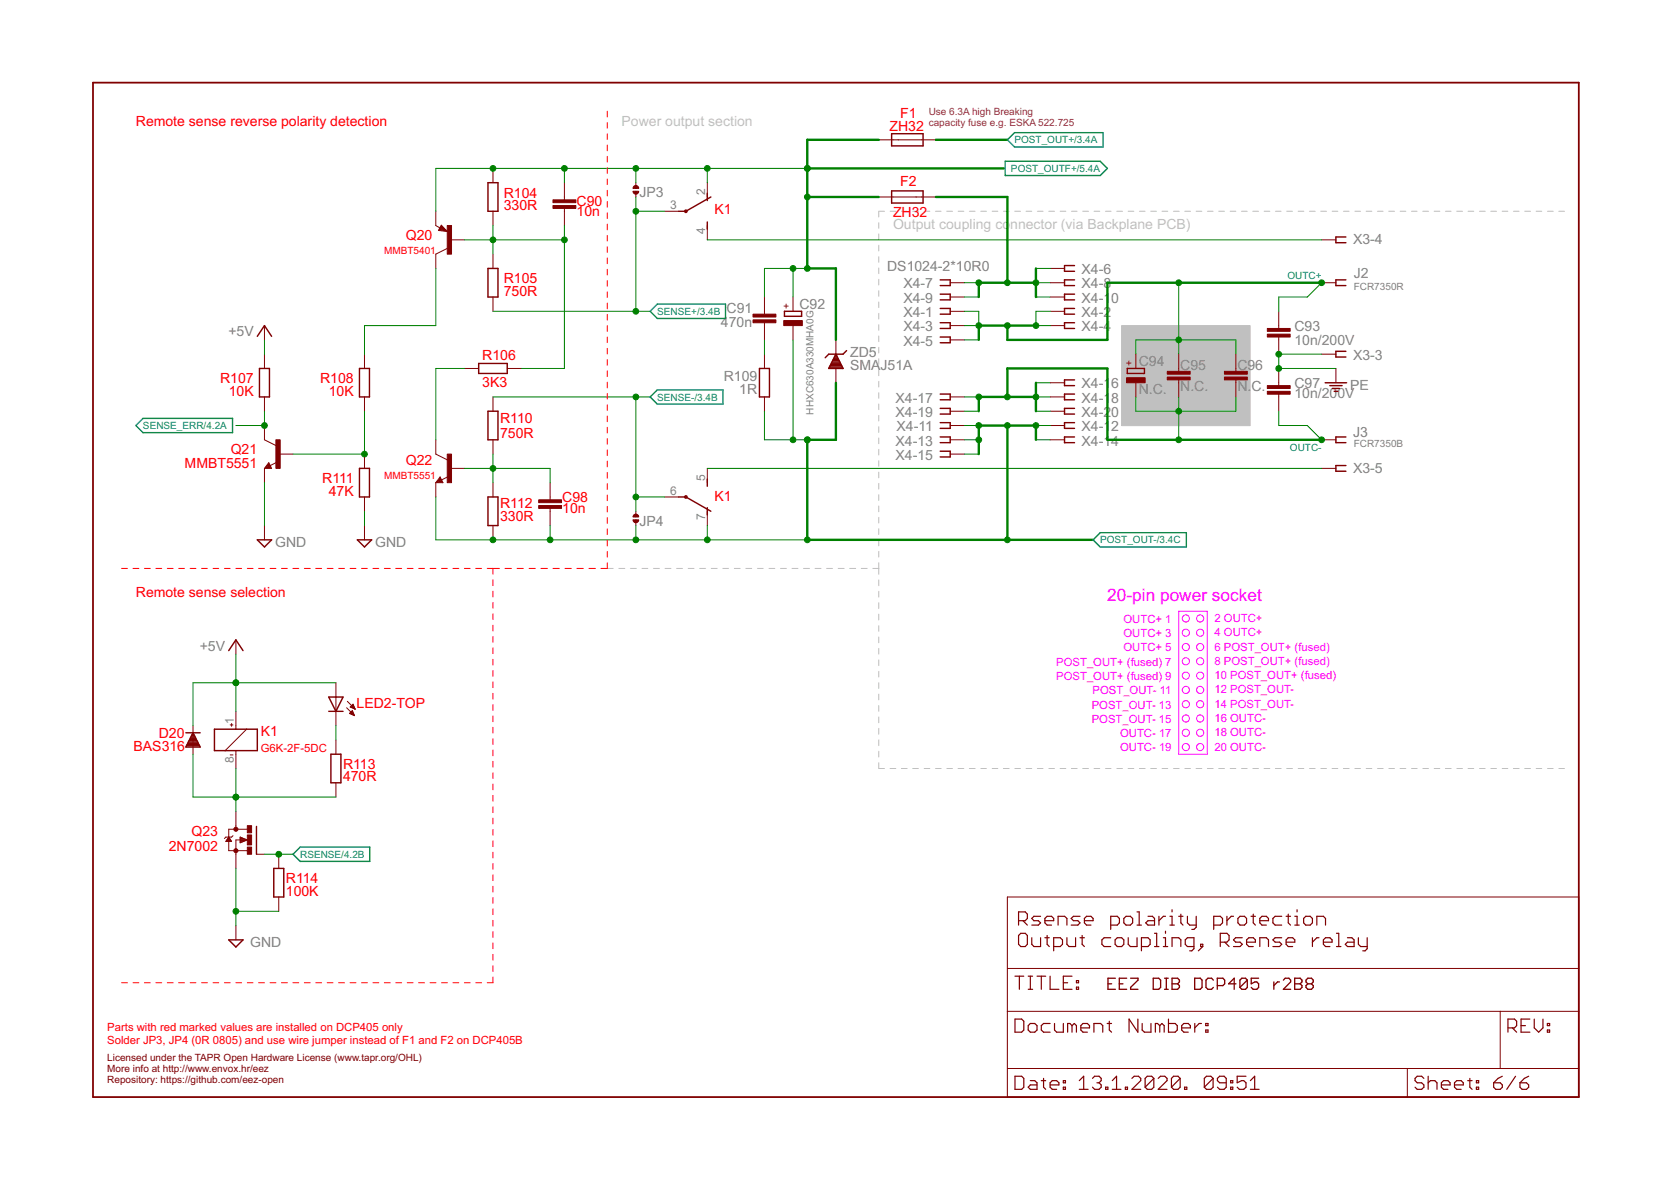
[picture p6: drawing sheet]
<svg xmlns="http://www.w3.org/2000/svg" width="297mm" height="210mm" viewBox="0 0 297 210" stroke-linecap="round" stroke-linejoin="round" font-family="sans-serif">
<g fill="none" stroke="#c0c0c0" stroke-width=".18">
<path d="M156.2 39.6v1M157.2 37.5h-1v1.1M158.2 37.5h1M160.2 37.5h1M162.2 37.5h1.1M164.3 37.5h1M166.3 37.5h1M168.3 37.5h1M170.3 37.5h1M172.3 37.5h1M174.3 37.5h1M176.4 37.5h1"/>
<path d="M178.4 37.5h1M180.4 37.5h1M182.4 37.5h1M184.4 37.5h1M186.4 37.5h1.1M188.4 37.5h1.1M190.5 37.5h1M192.5 37.5h1M194.5 37.5h1M196.5 37.5h1M198.5 37.5h1M200.5 37.5h1"/>
<path d="M202.5 37.5h1.1M204.6 37.5h1M206.6 37.5h1M208.6 37.5h1M210.6 37.5h1M212.6 37.5h1M214.6 37.5h1M216.6 37.5h1.1M218.7 37.5h1M220.7 37.5h1M222.7 37.5h1M224.7 37.5h1"/>
<path d="M226.7 37.5h1M228.7 37.5h1M230.8 37.5h1M232.8 37.5h1M234.8 37.5h1M236.8 37.5h1M238.8 37.5h1M240.8 37.5h1.1M242.8 37.5h1.1M244.9 37.5h1M246.9 37.5h1M248.9 37.5h1"/>
<path d="M250.9 37.5h1M252.9 37.5h1M254.9 37.5h1M256.9 37.5h1.1M259 37.5h1M261 37.5h1M263 37.5h1M265 37.5h1M267 37.5h1M269 37.5h1M271 37.5h1.1M273.1 37.5h1"/>
<path d="M275.1 37.5h1M277.1 37.5h1M156.2 41.6v1M156.2 43.6v1M156.2 45.6v1M156.2 47.6v1M156.2 49.6v1.1M156.2 51.6v1.1M156.2 53.7v1M156.2 55.7v1M156.2 57.7v1M156.2 59.7v1"/>
<path d="M156.2 61.7v1M156.2 63.8v.9M156.2 65.8v1M156.2 67.8v1M156.2 69.8v1M156.2 71.8v1M156.2 73.8v1M156.2 75.8v1.1M156.2 77.9v1M156.2 79.9v1M156.2 81.9v1M156.2 83.9v1"/>
<path d="M156.2 85.9v1M156.2 87.9v1M156.2 89.9v1.1M156.2 91.9v1.1M156.2 94v1M156.2 96v1M156.2 98v1M107.9 101h1.1M110 101h1.1M112.1 101h1M114.1 101h1.1M116.2 101h1"/>
<path d="M118.2 101h1.1M120.3 101h1M122.3 101h1.1M124.4 101h1M126.4 101h1.1M128.5 101h1M130.5 101h1.1M132.6 101h1M134.6 101h1.1M136.7 101h1M138.7 101h1.1M140.8 101h1"/>
<path d="M142.8 101h1.1M144.9 101h1M146.9 101h1.1M149 101h1.1M151 101h1.1M153.1 101h1.1M155.2 101h1M156.2 100v2.1M156.2 103.1v1M156.2 105.1v1M156.2 107.1v1.1M156.2 109.2v1"/>
<path d="M156.2 111.2v1M156.2 113.2v1M156.2 115.3v1M156.2 117.3v1M156.2 119.3v1M156.2 121.3v1.1M156.2 123.4v1M156.2 125.4v1M156.2 127.4v1.1M156.2 129.5v1M156.2 131.5v1M156.2 133.5v1.1"/>
<path d="M156.2 135.6v1h1M158.2 136.6h1M160.2 136.6h1M162.2 136.6h1.1M164.3 136.6h1M166.3 136.6h1M168.3 136.6h1M170.3 136.6h1M172.3 136.6h1M174.3 136.6h1M176.4 136.6h1M178.4 136.6h1"/>
<path d="M180.4 136.6h1M182.4 136.6h1M184.4 136.6h1M186.4 136.6h1.1M188.4 136.6h1.1M190.5 136.6h1M192.5 136.6h1M194.5 136.6h1M196.5 136.6h1M198.5 136.6h1M200.5 136.6h1M202.5 136.6h1.1"/>
<path d="M204.6 136.6h1M206.6 136.6h1M208.6 136.6h1M210.6 136.6h1M212.6 136.6h1M214.6 136.6h1M216.6 136.6h1.1M218.7 136.6h1M220.7 136.6h1M222.7 136.6h1M224.7 136.6h1M226.7 136.6h1"/>
<path d="M228.7 136.6h1M230.8 136.6h1M232.8 136.6h1M234.8 136.6h1M236.8 136.6h1M238.8 136.6h1M240.8 136.6h1.1M242.8 136.6h1.1M244.9 136.6h1M246.9 136.6h1M248.9 136.6h1M250.9 136.6h1"/>
<path d="M252.9 136.6h1M254.9 136.6h1M256.9 136.6h1.1M259 136.6h1M261 136.6h1M263 136.6h1M265 136.6h1M267 136.6h1M269 136.6h1M271 136.6h1.1M273.1 136.6h1M275.1 136.6h1"/>
<path d="M277.1 136.6h1"/>
</g>
<path d="M199.4 57.9h22.8v17.7h-22.8z" fill="#c0c0c0" stroke="#c0c0c0" stroke-width=".18"/>
<g fill="none" stroke="#800000" stroke-width=".21">
<path d="M180.4 173.5h1.6M181.1 163.6h1.1l.4-.4v-.7l-.4-.4h-1.1v2.3M181.1 166.3l.4-.4h.7l.4 .4v1.5l-.4 .4h-.7l-.4-.4zM181.2 173.5v2.3M181.8 163.6l.8 .8M182.8 173.5h.8M182.8 175.8h.8M183.2 173.5v2.3M183.4 166.7v1.1l.4 .4h1.2v-1.5M184.3 173.5h1.6M185 162.9h-1.2l-.4 .3 .4 .4h.8l.4 .4-.4 .4h-1.2M185.1 173.5v2.3"/>
<path d="M185.7 163.6h1.6v-.4l-.4-.3h-.8l-.4 .3v.8l.4 .4h.8M185.7 166.7h.8M186.1 166.3v1.5l.4 .4M186.7 173.5v2.3h1.5M187.3 168.2h1.2l.4-.4v-.8l-.4-.3h-1.2v2.3M188.1 164.4v-1.5h1.2l.4 .3v1.2M189 174.7h.8M189.7 166.7v1.1l.3 .4h1.2v-1.5M190.6 173.5h-1.6v2.3h1.6M191.3 175.5h.4v.3h-.4zM191.3 174.3h.4v.4h-.4zM192 162.9h-1.2l-.4 .3 .4 .4h.8l.4 .4-.4 .4h-1.2"/>
<path d="M192 166.7h.8M192.4 166.3v1.5l.4 .4M192.8 163.6h1.5v-.4l-.4-.3h-.8l-.3 .3v.8l.3 .4h.8M197.4 164.4h1.2l.4-.4v-.8l-.4-.3h-1.2v2.3M197.4 166.7h-1.1l-.4 .3v.8l.4 .4h1.1M198.2 167l.4-.3h.8l.4 .3v.8l-.4 .4h-.8l-.4-.4zM199.8 163.2l.4-.3h.7l.4 .3v.8l-.4 .4h-.7l-.4-.4zM200.6 166.7v1.1l.3 .4h1.2v-1.5M202.1 162.1h.4v2.3M202.1 164.4h.8M202.9 168.2h1.2l.3-.4v-.8l-.3-.3h-1.2v2.3M204.1 162.9h.8l.3 .3v1.2h-1.1l-.4-.4 .4-.4h1.1"/>
<path d="M205.2 165.9h.4v2.3M205.2 168.2h.8M206 162.9v1.5M206.8 168.2h.8M206.8 166.7h.4v1.5M207.2 162.9h-.4l-.8 .7M207.2 165.5v.4M208 164.4h.7M208 162.9h.3v1.5M208.3 161.7v.4M208.3 168.2v-1.5h1.2l.4 .3v1.2M209.5 162.9h.8"/>
<path d="M209.9 162.5v1.5l.4 .4M211.1 162.9v1.1l.4 .4h1.1M212.2 168.2h-1.1l-.4-.4v-.8l.4-.3h1.1v1.9l-.3 .4h-.4M212.6 162.9v1.9l-.4 .4h-.3M213.4 167.8h.4v.4h-.4zM213.8 168.2l-.8 .8M215.8 164.4h1.1l.4-.4v-.8l-.4-.3h-1.1v2.3M216.9 167.4h1.2l.4-.4v-.7l-.4-.4h-1.2v2.3M217.7 167.4l.8 .8M218.1 162.9v1.5M219.3 162.9h-.4l-.8 .7M220 163.2l.4-.3h.8l.4 .3v.8l-.4 .4h-.8l-.4-.4z"/>
<path d="M220.8 166.7h-1.2l-.3 .3 .3 .4h.8l.4 .4-.4 .4h-1.1M221.6 167.4h1.6v-.4l-.4-.3h-.8l-.4 .3v.8l.4 .4h.8M222.4 162.9h.8M222.8 162.5v1.5l.4 .4M223.9 163.6h1.6v-.4l-.4-.3h-.8l-.4 .3v.8l.4 .4h.8M223.9 168.2v-1.5h1.2l.4 .3v1.2M227.8 162.9h-1.1l-.4 .3v.8l.4 .4h1.1M227.8 166.7h-1.1l-.4 .3 .4 .4h.8l.3 .4-.3 .4h-1.2M228.6 162.9h.8M228.6 167.4h1.6v-.4l-.4-.3h-.8l-.4 .3v.8l.4 .4h.8M229 162.5v1.5l.4 .4M230.2 164.4h.7"/>
<path d="M230.2 162.9h.4v1.5M230.6 161.7v.4M231.7 163.2l.4-.3h.8l.4 .3v.8l-.4 .4h-.8l-.4-.4zM233.3 166.7v1.5M234.1 164.4v-1.5h1.1l.4 .3v1.2M234.5 166.7h-.4l-.8 .7M235.2 167.4h1.6v-.4l-.4-.3h-.8l-.4 .3v.8l.4 .4h.8M237.6 165.9h.4v2.3M237.6 168.2h.8M239.5 166.7h.8l.4 .3v1.2h-1.2l-.4-.4 .4-.4h1.2M241.5 166.7v1.1l.4 .4h1.1M243 166.7v1.9l-.3 .4h-.4"/>
<path d="M180.4 181.1h1.2l.4 .4v1.6l-.4 .4h-1.2zM180.4 191.3h1.2l.4 .4v1.5l-.4 .4h-1.2zM182.8 182.3l.4-.4h.7l.4 .4v.8l-.4 .4h-.7l-.4-.4zM183.2 192.1h.7l.4 .3v1.2h-1.1l-.4-.4 .4-.4h1.1M185.1 192.1h.8M185.5 191.7v1.5l.4 .4M186.7 192.8h1.5v-.4l-.4-.3h-.8l-.3 .3v.8l.3 .4h.8M186.7 181.9h-1.2l-.4 .4v.8l.4 .4h1.2M187.5 181.9v1.2l.3 .4h1.2v-1.6M189 193.2h.4v.4h-.4zM189 192.1h.4v.3h-.4zM190.6 182.3l-.4-.4h-.4v1.6"/>
<path d="M190.6 182.3l.4-.4 .3 .4v1.2M190.6 182.3v1.2M191.9 193.6h1.5M191.9 192.1l.7-.8v2.3M192.1 182.7h1.6v-.4l-.4-.4h-.8l-.4 .4v.8l.4 .4h.8M194.2 191.7l.4-.4h.8l.3 .4v.4l-.3 .3M194.5 183.5v-1.6h1.1l.4 .4v1.2M195 192.4h.4M195.4 192.4l.3 .4v.4l-.3 .4h-.8l-.4-.4M196.5 193.2h.4v.4h-.4zM196.8 181.9h.8M197.2 181.5v1.6l.4 .4"/>
<path d="M197.7 193.6h1.6M197.7 192.1l.8-.8v2.3M200 193.2h.4v.4h-.4zM201.2 191.7l.4-.4h.8l.4 .4v.4l-1.6 1.5h1.6M202.3 181.1v2.4l-1.6-2.4v2.4M203 181.9v1.2l.4 .4h1.2v-1.6M205.1 191.7v1.5l-.4 .4h-.8l-.3-.4M205.1 191.7l-.4-.4h-.8l-.3 .4v1.5M205.1 191.7l-1.5 1.5M205.9 191.7l.4-.4h.8l.4 .4v.4l-1.6 1.5h1.6M206.2 182.3l-.4-.4h-.4v1.6M206.2 182.3v1.2"/>
<path d="M206.2 182.3l.3-.4 .4 .4v1.2M207.7 181.1v2.4h1.2l.4-.4v-.8l-.4-.4h-1.2M209.8 191.7v1.5l-.4 .4h-.8l-.4-.4M209.8 191.7l-.4-.4h-.8l-.4 .4v1.5M209.8 191.7l-1.6 1.5M210.1 182.7h1.5v-.4l-.4-.4h-.8l-.3 .4v.8l.3 .4h.8M210.6 193.2h.4v.4h-.4zM212.4 181.9v1.6M213.6 181.9h-.4l-.8 .8M214.3 183.1h.4v.4h-.4zM214.3 181.9h.4v.4h-.4zM215.6 191.7v1.5l-.4 .4h-.7l-.4-.4"/>
<path d="M215.6 191.7l-.4-.4h-.7l-.4 .4v1.5M215.6 191.7l-1.5 1.5M218 192.4h-1.2l-.4-.3v-.4l.4-.4h.8l.4 .4v1.5l-.4 .4h-.8l-.4-.4M218.8 193.2h.3v.4h-.3zM218.8 192.1h.3v.3h-.3zM221.5 191.3h-1.6v1.1l.8-.3h.4l.4 .3v.8l-.4 .4h-.8l-.4-.4M222.3 193.6h1.5M222.3 192.1l.7-.8v2.3M253.1 191.7l-.4-.4h-.8l-.4 .4v.4l.4 .3h.8l.4 .4v.4l-.4 .4h-.8l-.4-.4M253.9 192.4l.4-.3h.8l.3 .3v1.2M253.9 191.3v2.3M256.2 192.8h1.6v-.4l-.4-.3h-.8l-.4 .3v.8l.4 .4h.8"/>
<path d="M258.6 192.8h1.5v-.4l-.4-.3h-.7l-.4 .3v.8l.4 .4h.7M260.9 192.1h.8M261.3 191.7v1.5l.4 .4M262.4 193.2h.4v.4h-.4zM262.4 192.1h.4v.3h-.4zM265.5 192.4h1.2l.4 .4v.4l-.4 .4h-.8l-.4-.4zM267.1 191.3l-.8 .4-.8 .7M268.1 182.7h1.1l.4-.4v-.8l-.4-.4h-1.1v2.4M268.8 182.7l.8 .8M269.4 191.3l-1.6 2.3M270.2 192.4h1.2l.3 .4v.4l-.3 .4h-.8l-.4-.4zM270.4 182.3h.8"/>
<path d="M271.7 191.3l-.7 .4-.8 .7M271.9 181.1h-1.5v2.4h1.5M272.7 181.1v1.6l.8 .8 .8-.8v-1.6M275.1 183.1h.4v.4h-.4zM275.1 181.9h.4v.4h-.4z"/>
</g>
<path d="M16.5 14.7h264.1v180.3h-264.1z" fill="none" stroke="#800000" stroke-width=".32"/>
<g fill="none" stroke="#800000" stroke-width=".18">
<path d="M77.5 37.5v2.6l.7 .4M87.6 29.9v2.6M87.6 37.5v2.6M100.3 32.5v3M100.3 37v3.1M113 32.5v.7M113 34.2v.8M118.1 37.5h2.5M125.7 32.5v2.5M156.2 24.8h10.2M156.2 35h10.2M47 57.9v2.5"/>
<path d="M78.4 40l1.1 1.1-1.6-.1zM79.5 44.2l-2 1v2.5M80 42.6h2.5M87.6 45.2v2.5M87.6 52.8v2.5M125.7 40.1v2.5M135.9 52.8v3M135.9 57.4v3M141 52.8v2.5M141 57.9v2.5M168.9 50.2h2.5M168.9 55.3h2.5"/>
<path d="M168.9 57.9h2.5M168.9 52.8h2.5M186.7 50.2h2.5M186.7 55.3h2.5M186.7 57.9h2.5M186.7 47.7h2.5M186.7 52.8h2.5M227.3 55.3v3.1M227.3 59.9v3M234.9 42.6h2.6M234.9 50.2h2.6M47 75.6v2.6l2 1"/>
<path d="M47 62.9v2.6M47 70.5v2.6M64.8 62.9v2.6M64.8 70.5v2.6M77.5 78.2v2.5l2 1M82.5 65.5h2.6M87.6 70.5v2.6M87.6 78.2v2.5M90.2 65.5h2.5M135.9 62.9v2.6M135.9 70.5v2.6M148.6 60.4v2.5"/>
<path d="M148.6 65.5v2.5M168.9 78.2h2.5M168.9 60.4h2.5M168.9 75.6h2.5M168.9 70.5h2.5M168.9 73.1h2.5M186.7 78.2h2.5M186.7 75.6h2.5M186.7 68h2.5M186.7 70.5h2.5M186.7 73.1h2.5M201.9 62.9v2.6"/>
<path d="M201.9 68v2.5M209.5 62.9v3.1M209.5 67.5v3M219.7 62.9v3.1M219.7 67.5v3M227.3 65.5v3M227.3 70v3.1M234.9 78.2h2.6M234.9 62.9h2.6M237.5 65.5v2.5M47 83.2v2.6M47 93.4v2.5"/>
<path d="M47.8 82.2l.5 1h-1.3zM49.2 82.1l-1.2 .7M49.6 80.7h2.5M64.8 80.7v2.5M64.8 88.3v2.6M64.8 93.4v2.5M77.5 85.8v2.5M78.2 84.8l.5 1h-1.2zM79.7 84.7l-1.2 .6M80 83.2h2.5M87.6 85.8v2.5M87.6 93.4v2.5"/>
<path d="M97.8 85.8v3M97.8 90.4v3M113 90.9v.7M113 92.6v.8M118.1 88.3h2.5M125.7 83.2v2.6M125.7 90.9v2.5M168.9 80.7h2.5M234.9 83.2h2.6M41.9 113.7v2.6M34.3 129v5M40.9 128.8h.5"/>
<path d="M40.9 134.2h.5M41.2 128.6v.5M41.9 126.4v3.2M41.9 133.4v3.2M43.8 129.6l-3.8 3.8M59.7 121.3v7.7M59.7 131.5v2.5M59.7 139.1v2.6M61.6 125.8l1.4 1.4M61.7 124.7l1.4 1.3M62.1 126.8l.5-.5 .4 .9zM62.2 126.8h.7"/>
<path d="M62.2 126.7h.6M62.3 125.6h.6M62.3 126.6h.5M62.4 125.5h.5M62.4 126.5h.3M62.5 125.8h.5M62.5 127h.4M62.5 125.4h.3M62.6 126.4h.1M62.6 125.3h.2M62.7 125.9h.4M62.8 125.2l.3 .8-.8-.3z"/>
<path d="M62.8 127.1h.2M63 126h.1M40.2 149.4h.9M40.3 149.3h.7M40.4 149.2h.5M40.5 149h.3M40.6 148.9h.1M40.7 148.8l.5 .7h-1zM41.4 148.5l-.2 .3h-1l-.3 .2M41.9 144.2v3.2M42.7 148.8v1l1.3-.5M42.7 148.8l1.3 .5"/>
<path d="M42.7 149.8h.1M42.7 149.6h.4M42.7 149.5h.7M42.7 149.4h1M42.7 149.2h.9M42.7 149h.6M42.7 148.9h.4M42.7 148.8h.1M43.9 149.3h-2v5M43.9 147.4h-3.2v3.8h3.3M45.6 151.8h1.4M49.6 151.8v2.5"/>
<path d="M49.6 159.4v2.6M179.1 159.4h101.5v35.6h-101.5zM41.9 164.5v2.5M179.1 179.7h101.5M179.1 172.1h101.5M266.7 179.7v10.2M179.1 189.9h101.5M250.2 189.9v5.1"/>
</g>
<g fill="none" stroke="#800000" stroke-width=".23">
<path d="M197 174.9h.6M198.3 173.9h-1.3v1.9h1.3M199 174.9h.6M200.3 173.9h-1.3v1.9h1.3M201 173.9h1.3v.3l-1.3 1.3v.3h1.3M205 173.9h1l.3 .3v1.3l-.3 .3h-1zM207 173.9h.7M207 175.8h.7M207.3 173.9v1.9M208.3 173.9h1l.4 .3v.3l-.4 .4 .4 .3v.3l-.4 .3h-1zM208.3 174.9h1M212.4 173.9h1l.3 .3v1.3l-.3 .3h-1z"/>
<path d="M215.7 174.2l-.3-.3h-.7l-.3 .3v1.3l.3 .3h.7l.3-.3M216.4 175.2h1l.3-.3v-.7l-.3-.3h-1v1.9M219.7 174.9h-1.3l1-1v1.9M221.7 174.2l-.3-.3h-.7l-.3 .3v1.3M221.7 174.2v1.3l-.3 .3h-.7l-.3-.3M221.7 174.2l-1.3 1.3M223.7 173.9h-1.3v1l.7-.4h.3l.3 .4v.6l-.3 .3h-.6l-.4-.3M226.4 174.5v1.3M227.4 174.5h-.3l-.7 .7M228.1 174.2l.4-.3h.6l.3 .3v.3l-1.3 1.3h1.3M230.1 173.9h1l.3 .3v.3l-.3 .4 .3 .3v.3l-.3 .3h-1zM230.1 174.9h1"/>
<path d="M232.5 174.9l-.3-.4v-.3l.3-.3h.6l.3 .3v.3l-.3 .4M232.5 174.9l-.3 .3v.3l.3 .3h.6l.3-.3v-.3l-.3-.3M232.5 174.9h.6"/>
</g>
<g fill="none" stroke="#800000" stroke-width=".25">
<path d="M86.7 32.5h1.8v5h-1.8zM125.7 34.4v1.2M125.7 39.5v1.2M126.4 35l-4.5 2.5h-1.3M158.5 23.8h5.6v2.1h-5.6zM158.5 33.9h5.6v2.2h-5.6zM45.7 59.8l1.3-1.9 1.3 1.9M78.5 40.7h.4l-.4-.2-.3 .4 1 .1-.7-.8-.4 .7M86.7 47.7h1.8v5.1h-1.8zM139.4 55.3h3.1v.9h-3.1zM167.1 49.7h1.8v1.1h-1.8M167.1 54.8h1.8v1h-1.8"/>
<path d="M167.1 52.3h1.8v1h-1.8M167.1 57.4h1.8v1h-1.8M167.1 59.9h1.8v1h-1.8M191 49.7h-1.8v1.1h1.8M191 54.8h-1.8v1h1.8M191 47.2h-1.8v1h1.8M191 52.3h-1.8v1h1.8M191 57.4h-1.8v1h1.8M239.2 42.1h-1.7v1h1.7M239.2 49.7h-1.7v1.1h1.7M46.1 65.5h1.8v5h-1.8zM63.9 65.5h1.8v5h-1.8z"/>
<path d="M85.1 64.6h5.1v1.8h-5.1zM86.7 73.1h1.8v5.1h-1.8zM135 65.5h1.8v5h-1.8zM147.3 65.4h2.5M147.4 65.2h2.3M147.6 65h2M147.7 64.8h1.8M147.8 64.6h1.6M147.9 64.3h1.4M148 64.1h1.2M148.1 63.9h1M148.2 63.7h.7"/>
<path d="M148.3 63.5h.5M148.4 63.2h.3M148.5 63h.1M148.6 62.9l1.3 2.6h-2.6zM150.5 62.3l-.6 .6h-2.6l-.6 .7M167.1 77.7h1.8v1h-1.8M167.1 70h1.8v1.1h-1.8M167.1 72.6h1.8v1h-1.8M167.1 75.1h1.8v1h-1.8M191 77.7h-1.8v1h1.8M191 67.5h-1.8v1h1.8M191 70h-1.8v1.1h1.8"/>
<path d="M191 72.6h-1.8v1h1.8M191 75.1h-1.8v1h1.8M200.4 65.5h3v.9h-3zM235.6 68h3.8M236.4 68.5h2.2M236.9 69h1.2M237.2 69.6h.6M239.2 77.7h-1.7v1h1.7M239.2 62.4h-1.7v1.1h1.7M45.7 95.9h2.6l-1.3 1.3zM47.8 82.7l-.2 .3h.4l-.2-.5-.5 .6h.7M63.5 95.9h2.6l-1.3 1.3z"/>
<path d="M63.9 83.2h1.8v5.1h-1.8zM78.2 85.3l-.1 .2h.4l-.3-.5-.5 .7h.8M86.7 88.3h1.8v5.1h-1.8zM120.6 88.3h1.3l4.5 2.6M125.7 85.2v1.2M125.7 90.2v1.3M167.1 80.2h1.8v1h-1.8M239.2 82.7h-1.7v1.1h1.7M40.7 115.6l1.2-1.9 1.3 1.9M33 130.2h2.6M33.1 132.5h2.4M33.3 132.3h2"/>
<path d="M33.4 132.1h1.8M33.5 131.9h1.6M33.6 131.7h1.4M33.7 131.4h1.2M33.8 131.2h1M33.9 131h.8M34 130.8h.6M34.1 130.6h.4M34.3 130.3h.1M34.3 130.2l1.3 2.6h-2.6zM38.1 129.6h7.6v3.8h-7.6zM58.4 123.9h2.6l-1.3 2.5z"/>
<path d="M58.4 126.4h2.6M58.8 134h1.8v5.1h-1.8zM45.6 146.9v4.9M48.7 154.3h1.7v5.1h-1.7zM40.7 167h2.5l-1.3 1.3z"/>
</g>
<g fill="#800000" stroke="#800000" stroke-width=".18">
<path d="M79.5 80.7h.8v5.1h-.8z"/>
<path d="M79.5 40.1h.8v5.1h-.8z"/>
<path d="M98.3 36.5h4.1v.5h-4.1z"/>
<path d="M98.3 35.5h4.1v.5h-4.1z"/>
<path d="M95.8 89.9h4v.5h-4z"/>
<path d="M95.8 88.8h4v.5h-4z"/>
<path d="M49 78.2h.8v5h-.8z"/>
<path d="M133.9 56.9h4v.5h-4z"/>
<path d="M133.9 55.8h4v.5h-4z"/>
<path d="M225.3 59.4h4v.5h-4z"/>
<path d="M225.3 58.4h4v.5h-4z"/>
<path d="M225.3 69.6h4v.5h-4z"/>
<path d="M225.3 68.5h4v.5h-4z"/>
<path d="M44 150.6h.7v1.2h-.7z"/>
<path d="M44 146.7h.7v1.3h-.7z"/>
<path d="M44 148.4h.7v1.8h-.7z"/>
<path d="M139.3 57h3.3v.9h-3.3z"/>
<path d="M200.3 67.1h3.3v.9h-3.3z"/>
<path d="M207.5 67h4.1v.5h-4.1z"/>
<path d="M207.5 66h4.1v.5h-4.1z"/>
<path d="M217.7 67h4v.5h-4z"/>
<path d="M217.7 66h4v.5h-4z"/>
</g>
<g fill="none" stroke="#800000" stroke-width=".42">
<circle cx="121.9" cy="37.5" r=".13"/>
<circle cx="121.9" cy="88.3" r=".13"/>
</g>
<g fill="#800000" stroke="#800000" stroke-width=".18">
<path d="M112.7 33.1l.3-.1v.5h-.5z" fill-rule="evenodd"/>
<path d="M113 33l.4 .1 .1 .4h-.5z" fill-rule="evenodd"/>
<path d="M113 34h.5v.2l-.5 .3z" fill-rule="evenodd"/>
<path d="M112.5 34h.5v.5l-.3-.1z" fill-rule="evenodd"/>
<path d="M112.7 91.5l.3-.1v.5h-.5z" fill-rule="evenodd"/>
<path d="M113 91.4l.4 .1 .1 .4h-.5z" fill-rule="evenodd"/>
<path d="M113 92.4h.5v.2l-.5 .3z" fill-rule="evenodd"/>
<path d="M112.5 92.4h.5v.5l-.3-.1z" fill-rule="evenodd"/>
<circle cx="41.9" cy="147.4" r=".36"/>
<circle cx="41.9" cy="151.2" r=".36"/>
</g>
<g fill="none" stroke="#008000" stroke-width=".18">
<path d="M100.3 29.9v2.6M113 37.5h5.1M113 29.9v2.6M113 35v20.3M125.7 29.9v2.6M143.5 29.9h-66v7.6M77.5 47.7v10.2h-12.7v5M82.5 42.6h17.8M87.6 40.1v5.1M87.6 55.3h28M100.3 40.1v25.4h-7.6M125.7 42.6h109.2"/>
<path d="M141 47.7v5.1M143.5 47.7h-7.6v5.1M171.4 55.3h2.6v2.6h-2.6M171.4 50.2h2.6M171.4 52.8h2.6M184.1 50.2h2.6M184.1 52.8h2.6M184.1 47.7h2.6M186.7 55.3h-2.6v2.6h2.6M209.5 50.2v12.7M234.9 50.2l-2.5 2.6h-5.1v2.5M47 60.4v2.5"/>
<path d="M47 73.1v2.5h-5.1M64.8 73.1v7.6h-12.7M82.5 65.5h-5v12.7M87.6 70.5h28M113 70.5v20.4M135.9 73.1v5.1h7.6M135.9 60.4v2.5M141 60.4v17.8M171.4 70.5h2.6M171.4 75.6h2.6M171.4 78.2h2.6M171.4 60.4h2.6"/>
<path d="M171.4 73.1h2.6M184.1 70.5h2.6M184.1 75.6h2.6M184.1 78.2h2.6M184.1 73.1h2.6M184.1 68h2.6M201.9 62.9v-2.5h17.8v2.5M201.9 70.5v2.6h17.8v-2.6M209.5 70.5v7.7M227.3 73.1v2.5h5.1l2.5 2.6M234.9 62.9h-7.6v2.6h10.2M47 85.8v7.6"/>
<path d="M64.8 90.9v2.5M77.5 88.3v7.6h66M82.5 83.2h15.3v2.6M87.6 80.7v5.1M97.8 93.4v2.5M113 93.4v2.5M113 88.3h5.1M125.7 83.2h109.2M125.7 93.4v2.5M171.4 80.7h2.6M41.9 116.3v10.1M34.3 134v7.7h25.4"/>
<path d="M41.9 136.6v7.6M59.7 121.3h-25.4v7.7M59.7 129v2.5M41.9 154.3v10.2M47 151.8h5.1M41.9 162h7.7"/>
</g>
<g fill="#008000" stroke="#008000" stroke-width=".18">
<circle cx="41.9" cy="121.3" r=".51"/>
<circle cx="87.6" cy="42.6" r=".51"/>
<circle cx="100.3" cy="42.6" r=".51"/>
<circle cx="113" cy="55.3" r=".51"/>
<circle cx="113" cy="37.5" r=".51"/>
<circle cx="87.6" cy="83.2" r=".51"/>
<circle cx="113" cy="70.5" r=".51"/>
<circle cx="113" cy="88.3" r=".51"/>
<circle cx="184.1" cy="75.6" r=".51"/>
<circle cx="174" cy="75.6" r=".51"/>
<circle cx="174" cy="78.2" r=".51"/>
<circle cx="179.1" cy="75.6" r=".51"/>
<circle cx="143.5" cy="78.2" r=".51"/>
<circle cx="87.6" cy="95.9" r=".51"/>
<circle cx="97.8" cy="95.9" r=".51"/>
<circle cx="125.7" cy="95.9" r=".51"/>
<circle cx="143.5" cy="95.9" r=".51"/>
<circle cx="179.1" cy="95.9" r=".51"/>
<circle cx="141" cy="78.2" r=".51"/>
<circle cx="113" cy="95.9" r=".51"/>
<circle cx="47" cy="75.6" r=".51"/>
<circle cx="64.8" cy="80.7" r=".51"/>
<circle cx="227.3" cy="65.5" r=".51"/>
<circle cx="227.3" cy="62.9" r=".51"/>
<circle cx="49.6" cy="151.8" r=".51"/>
<circle cx="41.9" cy="141.7" r=".51"/>
<circle cx="41.9" cy="162" r=".51"/>
<circle cx="184.1" cy="50.2" r=".51"/>
<circle cx="179.1" cy="50.2" r=".51"/>
<circle cx="174" cy="50.2" r=".51"/>
<circle cx="184.1" cy="57.9" r=".51"/>
<circle cx="174" cy="57.9" r=".51"/>
<circle cx="209.5" cy="60.4" r=".51"/>
<circle cx="209.5" cy="50.2" r=".51"/>
<circle cx="234.9" cy="50.2" r=".51"/>
<circle cx="179.1" cy="57.9" r=".51"/>
<circle cx="184.1" cy="70.5" r=".51"/>
<circle cx="209.5" cy="73.1" r=".51"/>
<circle cx="209.5" cy="78.2" r=".51"/>
<circle cx="234.9" cy="78.2" r=".51"/>
<circle cx="179.1" cy="70.5" r=".51"/>
<circle cx="174" cy="70.5" r=".51"/>
<circle cx="87.6" cy="29.9" r=".51"/>
<circle cx="100.3" cy="29.9" r=".51"/>
<circle cx="143.5" cy="47.7" r=".51"/>
<circle cx="143.5" cy="29.9" r=".51"/>
<circle cx="125.7" cy="29.9" r=".51"/>
<circle cx="141" cy="47.7" r=".51"/>
<circle cx="113" cy="29.9" r=".51"/>
<circle cx="143.5" cy="35" r=".51"/>
</g>
<g fill="none" stroke="#008000" stroke-width=".42">
<path d="M143.5 35h12.7M143.5 29.9h34.9M156.2 24.8h-12.7v22.9h5.1v12.7M166.4 24.8h12.7M166.4 35h12.7v15.2M184.1 47.7v5.1M184.1 50.2h-10.1v2.6M184.1 57.9h-10.1v2.5M234.9 50.2h-38.1v10.2h-17.7v-2.5M148.6 68v10.2h-5.1v17.7h50.8M179.1 70.5v-5h17.7v12.7h38.1M179.1 75.6v20.3"/>
<path d="M184.1 78.2v-2.6h-10.1v5.1M184.1 68v5.1M184.1 70.5h-10.1v2.6"/>
</g>
<g fill="none" stroke="#f0f" stroke-width=".18">
<path d="M209.5 108.6h5.1v25.4h-5.1z"/>
<circle cx="210.8" cy="109.9" r=".64"/>
<circle cx="210.8" cy="115" r=".64"/>
<circle cx="210.8" cy="117.5" r=".64"/>
<circle cx="210.8" cy="112.5" r=".64"/>
<circle cx="213.3" cy="109.9" r=".64"/>
<circle cx="213.3" cy="112.5" r=".64"/>
<circle cx="213.3" cy="117.5" r=".64"/>
<circle cx="213.3" cy="115" r=".64"/>
<circle cx="210.8" cy="127.7" r=".64"/>
<circle cx="210.8" cy="130.2" r=".64"/>
<circle cx="210.8" cy="120.1" r=".64"/>
<circle cx="210.8" cy="122.6" r=".64"/>
<circle cx="210.8" cy="132.8" r=".64"/>
<circle cx="210.8" cy="125.2" r=".64"/>
<circle cx="213.3" cy="122.6" r=".64"/>
<circle cx="213.3" cy="120.1" r=".64"/>
<circle cx="213.3" cy="127.7" r=".64"/>
<circle cx="213.3" cy="125.2" r=".64"/>
<circle cx="213.3" cy="130.2" r=".64"/>
<circle cx="213.3" cy="132.8" r=".64"/>
</g>
<path d="M178.7 28.7h16.9l1.2 1.2-1.2 1.3h-16.9zM180.3 23.6h15.8v2.5h-15.8l-1.2-1.3zM115.6 55.3l1.2-1.2h12.2v2.5h-12.2zM24.2 75.6l1.2-1.2h15.9v2.5h-15.9zM115.6 70.5l1.2-1.2h11.7v2.5h-11.7zM194.3 95.9l1.3-1.2h15.3v2.5h-15.3zM53.4 150.6h12.3v2.5h-12.3l-1.3-1.3z" fill="none" stroke="#008080" stroke-width=".25"/>
<g fill="none" stroke="#f00" stroke-width=".18">
<path d="M107.9 19.8v1M107.9 21.8v1M107.9 23.8v1M107.9 25.8v1M107.9 27.8v1M107.9 29.8v1M107.9 31.8v1M107.9 33.8v1M107.9 35.8v1M107.9 37.8v1M107.9 39.8v1.1M107.9 41.8v1"/>
<path d="M107.9 43.9v1M107.9 45.8v1.1M107.9 47.9v1M107.9 49.9v1M107.9 51.9v1M107.9 53.9v1M107.9 55.9v1M107.9 57.9v1M107.9 59.9v1M107.9 61.9v1M107.9 63.9v1M107.9 65.9v1"/>
<path d="M107.9 67.9v1M107.9 69.9v1M107.9 71.9v1M107.9 73.9v1.1M107.9 75.9v1.1M107.9 78v1M107.9 80v1M107.9 82v1M107.9 84v1M107.9 86v1M107.9 88v1M107.9 90v1"/>
<path d="M107.9 92v1M107.9 94v1M107.9 96v1M107.9 98v1M21.6 101h1M23.6 101h1.1M25.7 101h1M27.7 101h1M29.7 101h1.1M31.8 101h1M33.8 101h1M35.8 101h1.1"/>
<path d="M37.9 101h1M39.9 101h1M41.9 101h1M44 101h1M46 101h1M48 101h1M50 101h1.1M52.1 101h1M54.1 101h1M56.1 101h1.1M58.2 101h1M60.2 101h1"/>
<path d="M62.2 101h1.1M64.3 101h1M66.3 101h1M68.3 101h1.1M70.4 101h1M72.4 101h1M74.4 101h1.1M76.5 101h1M78.5 101h1M80.5 101h1.1M82.5 101h1.1M84.6 101h1"/>
<path d="M86.6 101h2.2M87.6 101v1M87.6 103v1.1M87.6 105.1v1M87.6 107.1v1M87.6 109.1v1M87.6 111.1v1M87.6 113.1v1.1M87.6 115.1v1.1M87.6 117.2v1M87.6 119.2v1M89.8 101h1.1"/>
<path d="M91.9 101h1.1M94 101h1.2M96.2 101h1.1M98.3 101h1.1M100.4 101h1.2M102.6 101h1.1M104.7 101h1.1M107.9 100v1h-1.1M87.6 121.2v1M87.6 123.2v1M87.6 125.2v1.1M87.6 127.3v1"/>
<path d="M87.6 129.3v1M87.6 131.3v1M87.6 133.3v1M87.6 135.3v1M87.6 137.4v1M87.6 139.4v1M87.6 141.4v1M87.6 143.4v1M87.6 145.4v1M87.6 147.4v1M87.6 149.4v1.1M87.6 151.5v1"/>
<path d="M87.6 153.5v1M87.6 155.5v1M87.6 157.5v1M87.6 159.5v1M21.6 174.7h1M23.6 174.7h1.1M25.7 174.7h1M27.7 174.7h1M29.7 174.7h1.1M31.8 174.7h1M33.8 174.7h1M35.8 174.7h1.1"/>
<path d="M37.9 174.7h1M39.9 174.7h1M41.9 174.7h1M44 174.7h1M46 174.7h1M48 174.7h1M50 174.7h1.1M52.1 174.7h1M54.1 174.7h1M56.1 174.7h1.1M58.2 174.7h1M60.2 174.7h1"/>
<path d="M62.2 174.7h1.1M64.3 174.7h1M66.3 174.7h1M68.3 174.7h1.1M70.4 174.7h1M72.4 174.7h1M74.4 174.7h1.1M76.5 174.7h1M78.5 174.7h1M80.5 174.7h1.1M82.5 174.7h1.1M84.6 174.7h1"/>
<path d="M87.6 161.5v1.1M87.6 163.6v1M87.6 165.6v1M87.6 167.6v1M87.6 169.6v1M87.6 171.6v1.1M87.6 173.7v1h-1"/>
</g>
<text font-size="3.1" fill="#f0f" x="196.8" y="106.7">20-pin power socket</text>
<g font-size="2.5" fill="#f00">
<text x="24.1" y="22.3">Remote sense reverse polarity detection</text>
<text x="158.1" y="23.3">ZH32</text>
<text x="160" y="20.9">F1</text>
<text x="89.5" y="35.1">R104</text>
<text x="160" y="33.1">F2</text>
<text x="89.5" y="37.3">330R</text>
<text x="102.5" y="36.5">C90</text>
<text x="102.5" y="38.4">10n</text>
<text x="127" y="38.1">K1</text>
<text x="158.7" y="38.6">ZH32</text>
<text x="72.1" y="42.6">Q20</text>
<text x="89.5" y="50.3">R105</text>
<text x="89.5" y="52.5">750R</text>
<text x="85.7" y="64">R106</text>
<text x="39.1" y="68.1">R107</text>
<text x="40.7" y="70.3">10K</text>
<text x="56.9" y="68.1">R108</text>
<text x="58.4" y="70.3">10K</text>
<text x="85.7" y="68.8">3K3</text>
<text x="88.9" y="75.1">R110</text>
<text x="88.9" y="77.9">750R</text>
<text x="32.8" y="83.3">MMBT5551</text>
<text x="41" y="80.7">Q21</text>
<text x="72.1" y="82.6">Q22</text>
<text x="57.3" y="85.9">R111</text>
<text x="58.4" y="88.1">47K</text>
<text x="100" y="89.2">C98</text>
<text x="127" y="89">K1</text>
<text x="88.9" y="90.3">R112</text>
<text x="88.9" y="92.5">330R</text>
<text x="100" y="91.1">10n</text>
<text x="24.1" y="106.1">Remote sense selection</text>
<text x="63.4" y="125.9">LED2-TOP</text>
<text x="28.2" y="131.2">D20</text>
<text x="46.4" y="130.9">K1</text>
<text x="23.7" y="133.5">BAS316</text>
<text x="61" y="136.7">R113</text>
<text x="61" y="138.9">470R</text>
<text x="34" y="148.6">Q23</text>
<text x="30" y="151.2">2N7002</text>
<text x="50.8" y="157">R114</text>
<text x="50.8" y="159.2">100K</text>
</g>
<g font-size="2.5" fill="#c0c0c0">
<text x="110.5" y="22.3">Power output section</text>
<text x="158.7" y="40.7">Output coupling co</text>
<text x="179.6" y="40.7">nnector (via Backplane PCB)</text>
</g>
<g font-size="2.5" fill="#808080">
<text x="113.7" y="35">JP3</text>
<text x="240.5" y="43.4">X3-4</text>
<text x="157.7" y="48.2">DS1024-2*10R0</text>
<text x="160.6" y="51.3">X4-7</text>
<text x="160.6" y="53.8">X4-9</text>
<text x="192.3" y="48.7">X4-6</text>
<text x="192.3" y="51.3">X4-8</text>
<text x="192.3" y="53.8">X4-1</text>
<text x="197.5" y="53.8">0</text>
<text x="240.6" y="49.4">J2</text>
<text x="40.6" y="59.8">+5V</text>
<text x="128.2" y="58.1">470n</text>
<text x="129.2" y="55.6">C91</text>
<text x="142.1" y="54.8">C92</text>
<text x="160.6" y="56.3">X4-1</text>
<text x="160.6" y="58.9">X4-3</text>
<text x="192.3" y="56.3">X4-2</text>
<text x="192.3" y="58.9">X4-4</text>
<text x="230.1" y="58.8">C93</text>
<text x="151.1" y="65.7">SMAJ51A</text>
<text x="151.1" y="63.4">ZD5</text>
<text x="160.6" y="61.4">X4-5</text>
<text x="202.4" y="65">C94</text>
<text x="209.8" y="65.7">C95</text>
<text x="219.9" y="65.7">C96</text>
<text x="230.1" y="61.3">10n/200V</text>
<text x="240.5" y="64">X3-3</text>
<text x="128.7" y="67.8">R109</text>
<text x="131.4" y="70.1">1R</text>
<text x="159.2" y="71.6">X4-17</text>
<text x="192.3" y="69">X4-1</text>
<text x="192.3" y="71.6">X4-1</text>
<text x="197.5" y="69">6</text>
<text x="197.5" y="71.6">8</text>
<text x="202.4" y="70.1">N.C.</text>
<text x="209.8" y="69.5">N.C.</text>
<text x="219.9" y="69.5">N.</text>
<text x="222.4" y="69.5">C.</text>
<text x="230.1" y="70.8">10n/200V</text>
<text x="230.1" y="68.9">C97</text>
<text x="240" y="69.3">PE</text>
<text x="159.2" y="74.1">X4-19</text>
<text x="159.4" y="76.7">X4-11</text>
<text x="192.3" y="76.7">X4-1</text>
<text x="192.3" y="74.1">X4-2</text>
<text x="197.5" y="76.7">2</text>
<text x="197.5" y="74.1">0</text>
<text x="240.5" y="77.7">J3</text>
<text x="159.2" y="79.2">X4-13</text>
<text x="159.2" y="81.7">X4-15</text>
<text x="192.3" y="79.2">X4-14</text>
<text x="240.5" y="84">X3-5</text>
<text x="113.7" y="93.4">JP4</text>
<text x="48.9" y="97.2">GND</text>
<text x="66.7" y="97.2">GND</text>
<text x="35.5" y="115.6">+5V</text>
<text x="44.5" y="168.3">GND</text>
</g>
<g font-size="2.1" fill="#808080">
<text x="125.4" y="34.7" transform="rotate(-90 125.4 34.7)">2</text>
<text x="119.1" y="37.2">3</text>
<text x="125.4" y="41.6" transform="rotate(-90 125.4 41.6)">4</text>
<text x="119.1" y="88">6</text>
<text x="125.4" y="85.4" transform="rotate(-90 125.4 85.4)">5</text>
<text x="125.4" y="92.4" transform="rotate(-90 125.4 92.4)">7</text>
<text x="41.6" y="128.6" transform="rotate(-90 41.6 128.6)">1</text>
<text x="41.6" y="135.6" transform="rotate(-90 41.6 135.6)">8</text>
</g>
<g font-size="2" fill="#f0f">
<text x="199.7" y="110.7">OUTC+ 1</text>
<text x="199.7" y="113.2">OUTC+ 3</text>
<text x="215.9" y="110.6">2 OUTC+</text>
<text x="215.9" y="113.1">4 OUTC+</text>
<text x="187.8" y="118.3">POST_OUT+ (fused) 7</text>
<text x="199.7" y="115.8">OUTC+ 5</text>
<text x="215.9" y="115.6">6 POST_OUT+ (fused)</text>
<text x="215.9" y="118.2">8 POST_OUT+ (fused)</text>
<text x="187.8" y="120.9">POST_OUT+ (fused) 9</text>
<text x="194.1" y="125.9">POST_OUT- 13</text>
<text x="194.2" y="123.4">POST_OUT- 11</text>
<text x="215.9" y="120.7">10 POST_OUT+ (fused)</text>
<text x="215.9" y="123.3">12 POST_OUT-</text>
<text x="215.9" y="125.8">14 POST_OUT-</text>
<text x="194.1" y="128.5">POST_OUT- 15</text>
<text x="199.1" y="131">OUTC- 17</text>
<text x="215.9" y="128.3">16 OUTC-</text>
<text x="215.9" y="130.9">18 OUTC-</text>
<text x="199.1" y="133.6">OUTC- 19</text>
<text x="215.9" y="133.4">20 OUTC-</text>
</g>
<g font-size="2" fill="#f00">
<text x="46.4" y="133.7">G6K-2F-5DC</text>
<text x="19.1" y="183.3">Parts with red marked values are installed on DCP405 only</text>
<text x="19.1" y="185.5">Solder JP3, JP4 (0R 0805) and use wire jumper instead of F1 and F2 on DCP405B</text>
</g>
<g font-size="1.8" fill="#800080">
<text x="165.1" y="20.4">Use 6.3A high Breaking</text>
<text x="165.1" y="22.3">capacity fuse e.g. ESKA 522.725</text>
</g>
<g font-size="1.8" fill="#008080">
<text x="180.3" y="25.5">POST_OUT+/3.4A</text>
<text x="179.7" y="30.6">POST_OUTF+/5.4A</text>
<text x="228.9" y="49.6">OUTC+</text>
<text x="116.8" y="56">SENSE+/3.4B</text>
<text x="116.8" y="71.2">SENSE-/3.4B</text>
<text x="25.4" y="76.3">SENSE_ERR/4.2A</text>
<text x="229.3" y="80.1">OUTC-</text>
<text x="195.6" y="96.6">POST_OUT-/3.4C</text>
<text x="53.4" y="152.5">RSENSE/4.2B</text>
</g>
<g font-size="1.8" fill="#f00">
<text x="68.3" y="45.2">MMBT5401</text>
<text x="68.3" y="85.2">MMBT5551</text>
</g>
<g font-size="1.8" fill="#808080">
<text x="240.6" y="51.5">FCR7350R</text>
<text x="144.6" y="73.7" transform="rotate(-90 144.6 73.7)">HHXC630A330MHA0G</text>
<text x="240.6" y="79.4">FCR7350B</text>
</g>
<g font-size="1.8" fill="#800000">
<text x="140.4" y="54.9" transform="rotate(-90 140.4 54.9)">+</text>
<text x="201.3" y="65.1" transform="rotate(-90 201.3 65.1)">+</text>
<text x="19.1" y="188.6">Licensed under the TAPR Open Hardware License (www.tapr.org/OHL)</text>
<text x="19.1" y="190.5">More info at http://www.envox.hr/eez</text>
<text x="19.1" y="192.4">Repository: https://github.com/eez-open</text>
</g>
</svg>
